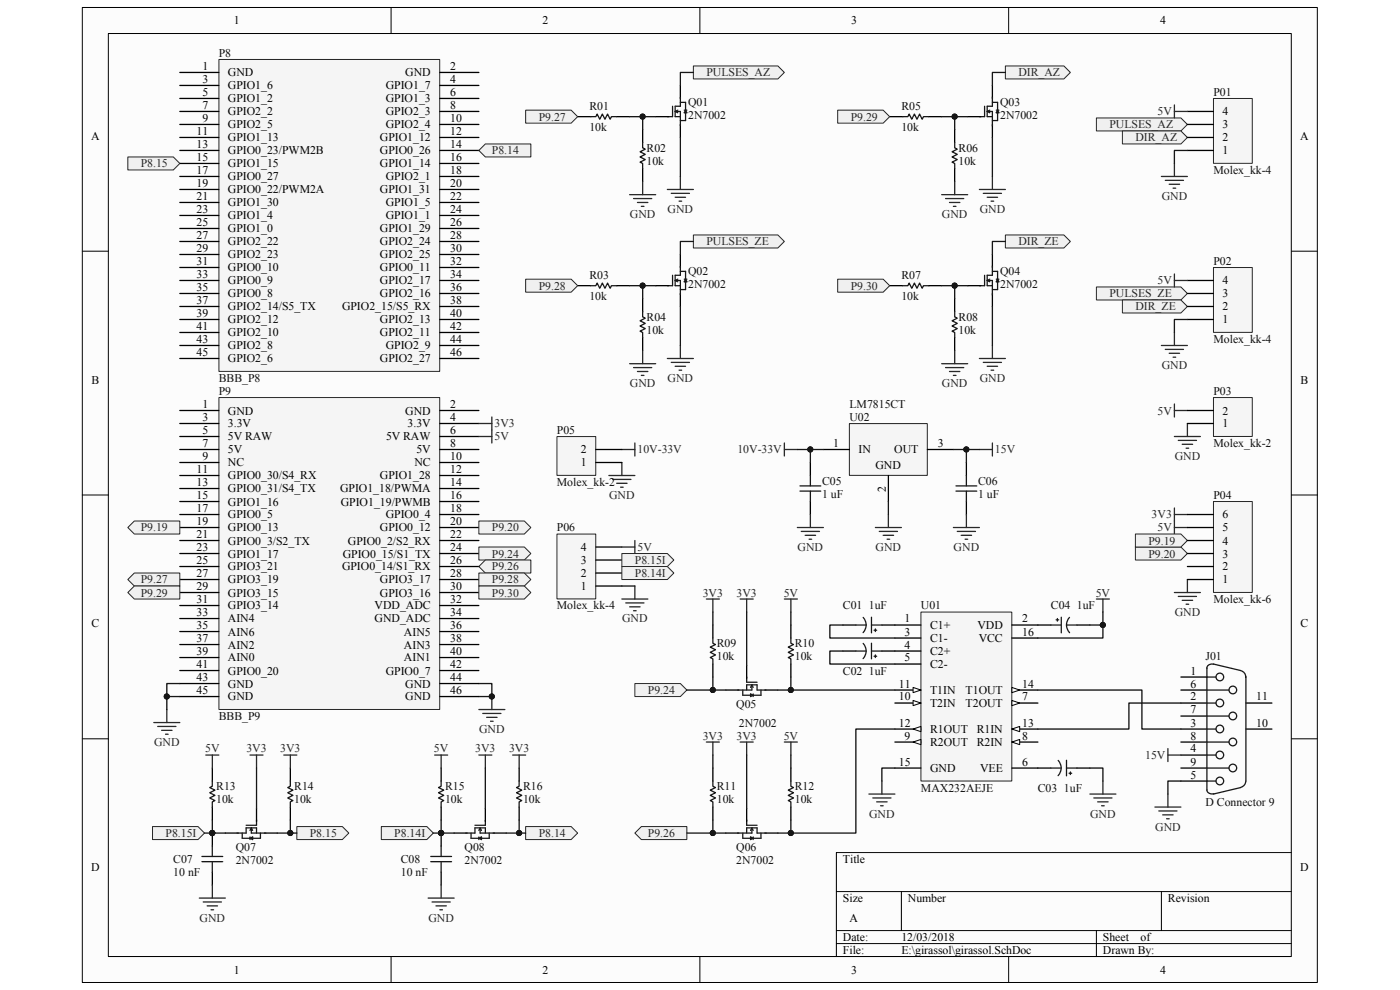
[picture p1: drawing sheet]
<svg xmlns="http://www.w3.org/2000/svg" width="297mm" height="210mm" viewBox="0 0 297 210" stroke-linecap="round" stroke-linejoin="round" font-family="sans-serif">
<path d="M17.5 1.6h262v206.8h-262z" fill="#fcfcfc"/>
<path d="M17.5 1.6h262v206.8h-262z" fill="none" stroke="#000" stroke-width=".21"/>
<path d="M23 7.1h250.9v195.8h-250.9z" fill="#fcfcfc"/>
<g fill="none" stroke="#000" stroke-width=".21">
<path d="M23 7.1h250.9v195.8h-250.9zM83 1.6v5.5M148.5 1.6v5.5M214 1.6v5.5M17.5 53.3h5.5M274 53.3h5.5M17.5 105h5.5M274 105h5.5M17.5 156.7h5.5M274 156.7h5.5M177.4 189.1h96.6M177.4 197.4h96.6"/>
<path d="M191.2 189.1v8.3M232.6 197.4v5.5M246.4 189.1v8.3M274 180.8h-96.6v22.1M83 202.9v5.5M148.5 202.9v5.5M177.4 200.2h96.6M214 202.9v5.5"/>
</g>
<path d="M46.5 12.6h46.8v66.2h-46.8z" fill="#f5f5f5"/>
<path d="M46.4 12.6h46.9v66.2h-46.9z" fill="none" stroke="#262626" stroke-width=".21"/>
<g fill="none" stroke="#000" stroke-width=".28">
<path d="M38.1 15.4h8.3M38.1 18.1h8.3M93.3 15.4h8.3M93.3 18.1h8.3M38.1 20.9h8.3M38.1 23.6h8.3M38.1 26.4h8.3M38.1 29.2h8.3M38.1 31.9h8.3M38.1 34.7h8.3M38.1 37.4h8.3M93.3 20.9h8.3"/>
<path d="M93.3 23.6h8.3M93.3 26.4h8.3M93.3 29.2h8.3M93.3 31.9h8.3M93.3 34.7h8.3M93.3 37.4h8.3M38.1 40.2h8.3M38.1 42.9h8.3M38.1 45.7h8.3M38.1 48.5h8.3M38.1 51.2h8.3M38.1 54h8.3"/>
<path d="M38.1 56.7h8.3M38.1 59.5h8.3M93.3 40.2h8.3M93.3 42.9h8.3M93.3 45.7h8.3M93.3 48.5h8.3M93.3 51.2h8.3M93.3 54h8.3M93.3 56.7h8.3M93.3 59.5h8.3M38.1 62.3h8.3M38.1 65h8.3"/>
<path d="M38.1 67.8h8.3M38.1 70.5h8.3M38.1 73.3h8.3M38.1 76h8.3M93.3 62.3h8.3M93.3 65h8.3M93.3 67.8h8.3M93.3 70.5h8.3M93.3 73.3h8.3M93.3 76h8.3"/>
</g>
<path d="M46.5 84.3h46.8v66.2h-46.8z" fill="#f5f5f5"/>
<path d="M46.4 84.3h46.9v66.2h-46.9z" fill="none" stroke="#262626" stroke-width=".21"/>
<g fill="none" stroke="#000" stroke-width=".28">
<path d="M38.1 87.1h8.3M38.1 89.8h8.3M38.1 92.6h8.3M38.1 95.4h8.3M38.1 98.1h8.3M93.3 87.1h8.3M93.3 89.8h8.3M93.3 92.6h8.3M93.3 95.4h8.3M93.3 98.1h8.3M38.1 100.9h8.3M38.1 103.6h8.3"/>
<path d="M38.1 106.4h8.3M38.1 109.1h8.3M38.1 111.9h8.3M38.1 114.7h8.3M38.1 117.4h8.3M93.3 100.9h8.3M93.3 103.6h8.3M93.3 106.4h8.3M93.3 109.1h8.3M93.3 111.9h8.3M93.3 114.7h8.3M93.3 117.4h8.3"/>
<path d="M38.1 120.2h8.3M38.1 122.9h8.3M38.1 125.7h8.3M38.1 128.4h8.3M38.1 131.2h8.3M38.1 134h8.3M38.1 136.7h8.3M38.1 139.5h8.3M93.3 120.2h8.3M93.3 122.9h8.3M93.3 125.7h8.3M93.3 128.4h8.3"/>
<path d="M93.3 131.2h8.3M93.3 134h8.3M93.3 136.7h8.3M93.3 139.5h8.3M38.1 142.2h8.3M38.1 145h8.3M38.1 147.8h8.3M93.3 142.2h8.3M93.3 145h8.3M93.3 147.8h8.3"/>
</g>
<path d="M195.4 129.9h19.3v35.8h-19.3z" fill="#f5f5f5"/>
<path d="M195.4 129.8h19.3v35.9h-19.3z" fill="none" stroke="#262626" stroke-width=".21"/>
<path d="M189.8 132.6h5.6M189.8 135.3h5.6M189.8 138.1h5.6M214.7 132.6h5.5M189.8 140.9h5.6M214.7 149.1h5.5M214.7 162.9h5.5" fill="none" stroke="#000" stroke-width=".28"/>
<path d="M214.7 148.6l1.6 .5-1.6 .6z" fill="#fcfcfc"/>
<path d="M214.7 148.6l1.6 .5-1.6 .6z" fill="none" stroke="#000" stroke-width=".21"/>
<path d="M214.7 157.4h5.5" fill="none" stroke="#000" stroke-width=".28"/>
<path d="M214.7 157.4l1.6-.5v1.1z" fill="#fcfcfc"/>
<path d="M214.7 157.4l1.6-.5v1.1z" fill="none" stroke="#000" stroke-width=".21"/>
<path d="M189.8 157.4h5.6" fill="none" stroke="#000" stroke-width=".28"/>
<path d="M193.7 157.4l1.7-.5v1.1z" fill="#fcfcfc"/>
<path d="M193.7 157.4l1.7-.5v1.1z" fill="none" stroke="#000" stroke-width=".21"/>
<path d="M189.8 149.1h5.6" fill="none" stroke="#000" stroke-width=".28"/>
<path d="M193.7 148.6l1.7 .5-1.7 .6z" fill="#fcfcfc"/>
<path d="M193.7 148.6l1.7 .5-1.7 .6z" fill="none" stroke="#000" stroke-width=".21"/>
<path d="M189.8 146.4h5.6" fill="none" stroke="#000" stroke-width=".28"/>
<path d="M193.7 145.8l1.7 .6-1.7 .5z" fill="#fcfcfc"/>
<path d="M193.7 145.8l1.7 .6-1.7 .5z" fill="none" stroke="#000" stroke-width=".21"/>
<path d="M189.8 154.6h5.6" fill="none" stroke="#000" stroke-width=".28"/>
<path d="M193.7 154.6l1.7-.5v1.1z" fill="#fcfcfc"/>
<path d="M193.7 154.6l1.7-.5v1.1z" fill="none" stroke="#000" stroke-width=".21"/>
<path d="M214.7 154.6h5.5" fill="none" stroke="#000" stroke-width=".28"/>
<path d="M214.7 154.6l1.6-.5v1.1z" fill="#fcfcfc"/>
<path d="M214.7 154.6l1.6-.5v1.1z" fill="none" stroke="#000" stroke-width=".21"/>
<path d="M214.7 146.4h5.5" fill="none" stroke="#000" stroke-width=".28"/>
<path d="M214.7 145.8l1.6 .6-1.6 .5z" fill="#fcfcfc"/>
<path d="M214.7 145.8l1.6 .6-1.6 .5z" fill="none" stroke="#000" stroke-width=".21"/>
<path d="M214.7 135.3h5.5M189.8 162.9h5.6" fill="none" stroke="#000" stroke-width=".28"/>
<path d="M32.6 153.3h5.5M33.5 154.1h3.8M34.3 154.9h2.2M35.1 155.7h.6M35.4 150.5v2.8M101.6 150.5h5.5M102.4 151.3h3.9M103.2 152.2h2.2M104.1 153h.5M104.3 147.8v2.7" fill="none" stroke="#262626" stroke-width=".28"/>
<circle cx="104.3" cy="147.7" r=".54" fill="#0e0e0e" stroke="#0e0e0e" stroke-width=".21"/>
<g fill="#f0f0f0" stroke="#262626" stroke-width=".21">
<path d="M101.6 110.5h9.6l1.4 1.4-1.4 1.4h-9.6z" fill-rule="evenodd"/>
<path d="M101.6 116h9.6l1.4 1.4-1.4 1.4h-9.6z" fill-rule="evenodd"/>
<path d="M103 118.8h9.6v2.8h-9.6l-1.4-1.4z" fill-rule="evenodd"/>
<path d="M101.6 121.6h9.6l1.4 1.3-1.4 1.4h-9.6z" fill-rule="evenodd"/>
<path d="M101.6 124.3h9.6l1.4 1.4-1.4 1.4h-9.6z" fill-rule="evenodd"/>
</g>
<path d="M101.6 89.8h2.7M101.6 92.6h2.7M104.3 88.5v5.5" fill="none" stroke="#262626" stroke-width=".28"/>
<g fill="#f0f0f0" stroke="#262626" stroke-width=".21">
<path d="M27.1 111.9l1.4-1.4h9.6v2.8h-9.6z" fill-rule="evenodd"/>
<path d="M27.1 122.9l1.4-1.3h9.6v2.7h-9.6z" fill-rule="evenodd"/>
<path d="M27.1 125.7l1.4-1.4h9.6v2.8h-9.6z" fill-rule="evenodd"/>
</g>
<g fill="none" stroke="#262626" stroke-width=".28">
<path d="M246.4 73.3h5.5M247.2 74.1h3.9M248 74.9h2.2M248.9 75.8h.5M249.1 70.5v2.8M131.9 98.1v2.8M249.1 85.7v2.8M249.1 92.6h5.6M249.1 87.1h2.8M250 93.4h3.8M250.8 94.2h2.2M251.6 95.1h.6"/>
<path d="M251.9 89.8v2.8M129.2 100.9h5.5M130 101.7h3.9M130.8 102.5h2.2M131.6 103.3h.6M249.1 107.8v5.5M249.1 111.9h2.8M249.1 109.1h2.8M149.9 127.1h2.7M151.2 127.1v2.7M157 127.1h2.8M158.4 127.1v2.7"/>
<path d="M166.4 127.1h2.8M167.8 127.1v2.7M249.1 125.7h5.6M250 126.5h3.8M250.8 127.3h2.2M251.6 128.2h.6M251.9 122.9v2.8M149.9 157.4h2.7M151.2 157.4v2.8M157 157.4h2.8M158.4 157.4v2.8M166.4 157.4h2.8"/>
<path d="M167.8 157.4v2.8"/>
</g>
<g fill="none" stroke="#1c1c1c" stroke-width=".28">
<path d="M151.2 135.3v1.1l.6 .3-1.1 .6 1.1 .5-1.1 .6 1.1 .5-1.1 .6 .5 .3v1.1M167.8 135.3v1.1l.5 .3-1.1 .6 1.1 .5-1.1 .6 1.1 .5-1.1 .6 .6 .3v1.1M157.6 146.4v1.1h3.8v-1.1M158.4 143.6v1.1h2.2M158.4 146.4v-1.1h2.2v1.1h1.9M159.2 147.2l.6 .3-.6 .3zM159.5 145.3l-.3 .5M159.5 145.3v1.1h-3M159.5 145.3l.3 .5M159.8 147.2v.6M151.2 165.7v1.1l.6 .3-1.1 .5 1.1 .6-1.1 .5 1.1 .6-1.1 .5 .5 .3v1.1M157.6 176.7v1.1h3.8v-1.1"/>
<path d="M158.4 174v1.1h2.2M158.4 176.7v-1.1h2.2v1.1h1.9M159.2 177.5l.6 .3-.6 .3zM159.5 175.6v1.1h-3M159.5 175.6l-.3 .6M159.5 175.6l.3 .6M159.8 177.5v.6M167.8 165.7v1.1l.5 .3-1.1 .5 1.1 .6-1.1 .5 1.1 .6-1.1 .5 .6 .3v1.1"/>
</g>
<g fill="none" stroke="#000" stroke-width=".28">
<path d="M151.2 132.6v2.7M167.8 132.6v2.7M151.2 140.9v2.7M154 146.4h2.7M158.4 141.1v2.8M162.3 146.4h2.7M167.8 140.9v2.7M151.2 162.9v2.8M151.2 171.2v2.8M154 176.7h2.7M158.4 171.5v2.7M162.3 176.7h2.7"/>
<path d="M167.8 162.9v2.8M167.8 171.2v2.8"/>
</g>
<g fill="#f0f0f0" stroke="#262626" stroke-width=".21">
<path d="M134.7 145h9.6l1.4 1.4-1.4 1.4h-9.6z" fill-rule="evenodd"/>
<path d="M134.7 176.7l1.4-1.4h9.6v2.8h-9.6z" fill-rule="evenodd"/>
</g>
<path d="M178.8 132.6h2.8M178.8 138.1h2.8M187.1 132.6h2.7M187.1 138.1h2.7M220.2 132.6h2.7M228.5 132.6h2.7M220.2 162.9h2.7M228.5 162.9h2.7" fill="none" stroke="#000" stroke-width=".28"/>
<g fill="none" stroke="#1c1c1c" stroke-width=".28">
<path d="M181.6 132.6h2.2M181.6 138.1h2.2M183.1 131a2.37 2.37 0 0 1 0 3.2M183.1 136.5a2.37 2.37 0 0 1 0 3.2M184.9 130.9v3.3M184.9 136.4v3.4M184.9 132.6h2.2M184.9 138.1h2.2M185.4 133.7h.6M185.4 139.2h.6M185.7 133.4v.6M185.7 138.9v.6"/>
<path d="M222.9 132.6h2.2M224 131.5h.6M224.3 131.2v.6M225.1 130.9v3.3M226.2 132.6h2.3M226.9 131a2.37 2.37 0 0 0 0 3.2M222.9 162.9h2.2M224.5 161.3a2.36 2.36 0 0 1 0 3.2M226.2 161.3v3.3M226.2 162.9h2.3M226.8 164h.6M227.1 163.7v.6"/>
</g>
<g fill="none" stroke="#262626" stroke-width=".28">
<path d="M131.9 95.4h2.8M134.7 94v2.7M232.6 127.1h2.8M234 127.1v2.7M184.3 168.4h5.5M185.2 169.3h3.8M186 170.1h2.2M186.8 170.9h.6M187.1 165.7v2.7M231.2 168.4h5.5M232 169.3h3.9M232.9 170.1h2.2"/>
<path d="M233.7 170.9h.5M234 165.7v2.7"/>
</g>
<g fill="#f0f0f0" stroke="#262626" stroke-width=".21">
<path d="M240.9 116h9.6l1.4 1.4-1.4 1.4h-9.6z" fill-rule="evenodd"/>
<path d="M240.9 113.3h9.6l1.4 1.4-1.4 1.3h-9.6z" fill-rule="evenodd"/>
</g>
<path d="M122.5 24.7h2.8M130.8 24.7h2.8M136.3 27.5v2.8M136.3 35.8v2.7" fill="none" stroke="#000" stroke-width=".28"/>
<path d="M125.3 24.7h1.1l.3-.5 .5 1.1 .6-1.1 .5 1.1 .6-1.1 .5 1.1 .3-.6h1.1M136.3 30.3v1.1l.6 .2-1.1 .6 1.1 .5-1.1 .6 1.1 .5-1.1 .6 .5 .3v1.1" fill="none" stroke="#1c1c1c" stroke-width=".28"/>
<path d="M136.3 38.5v2.8M144.3 37.4v2.8M133.6 41.3h5.5M134.4 42.1h3.9M135.2 42.9h2.2M136.1 43.8h.5M141.6 40.2h5.5M142.4 41h3.9M143.2 41.8h2.2M144.1 42.7h.5" fill="none" stroke="#262626" stroke-width=".28"/>
<g fill="#f0f0f0" stroke="#262626" stroke-width=".21">
<path d="M111.5 23.4h9.7l1.3 1.3-1.3 1.4h-9.7z" fill-rule="evenodd"/>
<path d="M147.1 14h17.9l1.4 1.4-1.4 1.3h-17.9z" fill-rule="evenodd"/>
</g>
<path d="M122.5 60.6h2.8M130.8 60.6h2.8M136.3 63.4v2.7M136.3 71.6v2.8" fill="none" stroke="#000" stroke-width=".28"/>
<path d="M125.3 60.6h1.1l.3-.6 .5 1.2 .6-1.2 .5 1.2 .6-1.2 .5 1.2 .3-.6h1.1M136.3 66.1v1.1l.6 .3-1.1 .5 1.1 .6-1.1 .5 1.1 .6-1.1 .6 .5 .2v1.1" fill="none" stroke="#1c1c1c" stroke-width=".28"/>
<path d="M133.6 77.1h5.5M134.4 78h3.9M135.2 78.8h2.2M136.1 79.6h.5M136.3 74.4v2.7M141.6 76h5.5M142.4 76.9h3.9M143.2 77.7h2.2M144.1 78.5h.5M144.3 73.3v2.7" fill="none" stroke="#262626" stroke-width=".28"/>
<g fill="#f0f0f0" stroke="#262626" stroke-width=".21">
<path d="M111.5 59.2h9.7l1.3 1.4-1.3 1.4h-9.7z" fill-rule="evenodd"/>
<path d="M147.1 49.8h17.9l1.4 1.4-1.4 1.4h-17.9z" fill-rule="evenodd"/>
</g>
<path d="M188.7 24.7h2.8M197 24.7h2.8M202.5 27.5v2.8M202.5 35.8v2.7" fill="none" stroke="#000" stroke-width=".28"/>
<path d="M191.5 24.7h1.1l.3-.5 .5 1.1 .6-1.1 .5 1.1 .6-1.1 .5 1.1 .3-.6h1.1M202.5 30.3v1.1l.6 .2-1.1 .6 1.1 .5-1.1 .6 1.1 .5-1.1 .6 .5 .3v1.1" fill="none" stroke="#1c1c1c" stroke-width=".28"/>
<path d="M202.5 38.5v2.8M210.5 37.4v2.8M199.8 41.3h5.5M200.6 42.1h3.9M201.4 42.9h2.2M202.3 43.8h.5M207.8 40.2h5.5M208.6 41h3.9M209.4 41.8h2.2M210.3 42.7h.5" fill="none" stroke="#262626" stroke-width=".28"/>
<g fill="#f0f0f0" stroke="#262626" stroke-width=".21">
<path d="M177.7 23.4h9.7l1.3 1.3-1.3 1.4h-9.7z" fill-rule="evenodd"/>
<path d="M213.3 14h12.4l1.4 1.4-1.4 1.3h-12.4z" fill-rule="evenodd"/>
</g>
<path d="M188.7 60.6h2.8M197 60.6h2.8M202.5 63.4v2.7M202.5 71.6v2.8" fill="none" stroke="#000" stroke-width=".28"/>
<path d="M191.5 60.6h1.1l.3-.6 .5 1.2 .6-1.2 .5 1.2 .6-1.2 .5 1.2 .3-.6h1.1M202.5 66.1v1.1l.6 .3-1.1 .5 1.1 .6-1.1 .5 1.1 .6-1.1 .6 .5 .2v1.1" fill="none" stroke="#1c1c1c" stroke-width=".28"/>
<path d="M199.8 77.1h5.5M200.6 78h3.9M201.4 78.8h2.2M202.3 79.6h.5M202.5 74.4v2.7M207.8 76h5.5M208.6 76.9h3.9M209.4 77.7h2.2M210.3 78.5h.5M210.5 73.3v2.7" fill="none" stroke="#262626" stroke-width=".28"/>
<g fill="#f0f0f0" stroke="#262626" stroke-width=".21">
<path d="M177.7 59.2h9.7l1.3 1.4-1.3 1.4h-9.7z" fill-rule="evenodd"/>
<path d="M213.3 49.8h12.4l1.4 1.4-1.4 1.4h-12.4z" fill-rule="evenodd"/>
<path d="M232.6 25h17.9l1.4 1.4-1.4 1.4h-17.9z" fill-rule="evenodd"/>
<path d="M232.6 60.9h17.9l1.4 1.4-1.4 1.3h-17.9z" fill-rule="evenodd"/>
<path d="M238.1 27.8h12.4l1.4 1.4-1.4 1.3h-12.4z" fill-rule="evenodd"/>
<path d="M238.1 63.6h12.4l1.4 1.4-1.4 1.4h-12.4z" fill-rule="evenodd"/>
</g>
<g fill="none" stroke="#1c1c1c" stroke-width=".28">
<path d="M142.7 22.5v2.2h-1.1M143.2 23.6l.6 .3M143.2 23.6h1.1v3.1M143.8 23.4l-.6 .2M144.3 20.6v1.9h-1.1v2.2h1.1M144.3 21.7h1.1v3.9h-1.1M145.2 23.4h.5M145.4 23.4l.3 .5h-.5zM208.9 22.5v2.2h-1.1M209.4 23.6h1.1v3.1M209.4 23.6l.6 .3M210 23.4l-.6 .2"/>
<path d="M210.5 20.6v1.9h-1.1v2.2h1.1M210.5 21.7h1.1v3.9h-1.1M211.4 23.4h.5M211.6 23.4l.3 .5h-.5zM142.7 58.4v2.2h-1.1M143.2 59.5h1.1v3M143.2 59.5l.6 .3M143.8 59.2l-.6 .3M144.3 56.5v1.9h-1.1v2.2h1.1M144.3 57.6h1.1v3.8h-1.1M145.2 59.2h.5M145.4 59.2l.3 .6h-.5z"/>
<path d="M208.9 58.4v2.2h-1.1M209.4 59.5h1.1v3M209.4 59.5l.6 .3M210 59.2l-.6 .3M210.5 56.5v1.9h-1.1v2.2h1.1M210.5 57.6h1.1v3.8h-1.1M211.4 59.2h.5M211.6 59.2l.3 .6h-.5zM256 149.1h2M256 143.6h2M256 154.6h2M256 146.4h4.7"/>
<path d="M256 151.9h4.7M256 157.4h4.7M256 141.7v25.9M257.4 140.9l5.8 1.3M257.5 140.9a1.03 1.03 0 0 0-1.5 .9M263.3 142.3a1.36 1.36 0 0 1 1 1.3M264.3 143.6v22.1M256 160.2h2M256 165.7h2M256 162.9h4.7M256 167.5a1.04 1.04 0 0 0 1.5 .9M263.2 167.1l-5.8 1.3"/>
<path d="M264.3 165.7a1.36 1.36 0 0 1-1 1.3"/>
<circle cx="258.8" cy="149.1" r=".81"/>
<circle cx="258.8" cy="143.6" r=".81"/>
<circle cx="258.8" cy="154.6" r=".81"/>
<circle cx="261.5" cy="151.9" r=".81"/>
<circle cx="261.5" cy="157.4" r=".81"/>
<circle cx="261.5" cy="146.4" r=".81"/>
<circle cx="258.8" cy="165.7" r=".81"/>
<circle cx="258.8" cy="160.1" r=".81"/>
<circle cx="261.5" cy="162.9" r=".81"/>
</g>
<g fill="none" stroke="#000" stroke-width=".28">
<path d="M144.3 18.1v2.8M210.5 18.1v2.8M139.1 24.7h2.8M144.3 26.4v2.8M205.3 24.7h2.7M210.5 26.4v2.8M144.3 54v2.7M210.5 54v2.7M139.1 60.6h2.8M144.3 62.3v2.7M205.3 60.6h2.7M210.5 62.3v2.7"/>
<path d="M250.5 143.6h5.5M250.5 149.1h5.5M250.5 154.6h5.5M250.5 146.4h5.5M250.5 151.9h5.5M250.5 157.4h5.5M264.3 149.1h5.5M264.3 154.6h5.5M250.5 160.2h5.5M250.5 165.7h5.5M250.5 162.9h5.5"/>
</g>
<path d="M245 171.2h5.5M245.8 172h3.9M246.7 172.8h2.2M247.5 173.7h.5M247.8 168.4v2.8" fill="none" stroke="#262626" stroke-width=".28"/>
<path d="M180.2 89.9h16.5v10.9h-16.5z" fill="#f5f5f5"/>
<path d="M180.2 89.9h16.5v10.9h-16.5z" fill="none" stroke="#262626" stroke-width=".21"/>
<path d="M171.9 98.1v2.8M174.7 95.4h5.5M196.7 95.4h5.6M205 98.1v2.8M171.9 106.4v2.7M188.5 100.9v5.5M205 106.4v2.7" fill="none" stroke="#000" stroke-width=".28"/>
<path d="M169.7 103.1h4.4M169.7 104.2h4.4M171.9 100.9v2.2M171.9 104.2v2.2M202.8 103.1h4.4M202.8 104.2h4.4M205 100.9v2.2M205 104.2v2.2" fill="none" stroke="#1c1c1c" stroke-width=".28"/>
<g fill="none" stroke="#262626" stroke-width=".28">
<path d="M166.4 94v2.7M166.4 95.4h2.8M207.8 95.4h2.7M210.5 94v2.7M169.2 111.9h5.5M170 112.7h3.8M170.8 113.6h2.2M171.6 114.4h.6M171.9 109.1v2.8M185.7 111.9h5.5M186.5 112.7h3.9M187.4 113.6h2.2"/>
<path d="M188.2 114.4h.5M188.5 109.1v2.8M202.3 111.9h5.5M203.1 112.7h3.8M203.9 113.6h2.2M204.7 114.4h.6M205 109.1v2.8M247.8 158.8v2.7M247.8 160.2h2.7"/>
</g>
<path d="M257.5 20.9h8.2v13.7h-8.2z" fill="#f5f5f5"/>
<path d="M257.4 20.9h8.3v13.7h-8.3z" fill="none" stroke="#262626" stroke-width=".21"/>
<path d="M251.9 31.9h5.5M251.9 29.2h5.5M251.9 26.4h5.5M251.9 23.6h5.5" fill="none" stroke="#000" stroke-width=".28"/>
<path d="M257.5 56.8h8.2v13.7h-8.2z" fill="#f5f5f5"/>
<path d="M257.4 56.7h8.3v13.8h-8.3z" fill="none" stroke="#262626" stroke-width=".21"/>
<path d="M251.9 59.5h5.5M251.9 67.8h5.5M251.9 65h5.5M251.9 62.3h5.5" fill="none" stroke="#000" stroke-width=".28"/>
<path d="M246.4 37.4h5.5M247.2 38.3h3.9M248 39.1h2.2M248.9 39.9h.5M249.1 22.3v2.7M249.1 34.7v2.7M249.1 23.6h2.8M249.1 58.1v2.8M249.1 59.5h2.8" fill="none" stroke="#262626" stroke-width=".28"/>
<path d="M257.5 106.4h8.2v19.3h-8.2z" fill="#f5f5f5"/>
<path d="M257.4 106.4h8.3v19.3h-8.3z" fill="none" stroke="#262626" stroke-width=".21"/>
<path d="M251.9 117.4h5.5M251.9 114.7h5.5M251.9 111.9h5.5M251.9 109.1h5.5M251.9 122.9h5.5M251.9 120.2h5.5" fill="none" stroke="#000" stroke-width=".28"/>
<path d="M257.5 84.3h8.2v8.3h-8.2z" fill="#f5f5f5"/>
<path d="M257.4 84.3h8.3v8.3h-8.3z" fill="none" stroke="#262626" stroke-width=".21"/>
<path d="M251.9 89.8h5.5M251.9 87.1h5.5" fill="none" stroke="#000" stroke-width=".28"/>
<path d="M118.2 92.6h8.2v8.2h-8.2z" fill="#f5f5f5"/>
<path d="M118.2 92.6h8.2v8.2h-8.2z" fill="none" stroke="#262626" stroke-width=".21"/>
<path d="M126.4 98.1h5.5M126.4 95.4h5.5" fill="none" stroke="#000" stroke-width=".28"/>
<path d="M118.2 113.3h8.2v13.7h-8.2z" fill="#f5f5f5"/>
<path d="M118.2 113.3h8.2v13.7h-8.2z" fill="none" stroke="#262626" stroke-width=".21"/>
<path d="M126.4 118.8h5.5M126.4 116h5.5M126.4 124.3h5.5M126.4 121.6h5.5M45 162.9v2.8M45 171.2v2.8M47.8 176.7h2.8M54.4 171.5v2.7M56.1 176.7h2.7M61.6 162.9v2.8M61.6 171.2v2.8" fill="none" stroke="#000" stroke-width=".28"/>
<g fill="none" stroke="#262626" stroke-width=".28">
<path d="M131.9 116h2.8M134.7 114.7v2.7M131.9 127.1h5.5M132.7 127.9h3.9M133.6 128.7h2.2M134.4 129.5h.6M134.7 124.3v2.8M43.7 160.2h2.7M45 160.2v2.7M53 160.2h2.8M54.4 160.2v2.7M60.2 160.2h2.8"/>
<path d="M61.6 160.2v2.7"/>
</g>
<path d="M45 165.7v1.1l-.5 .3 1.1 .5-1.1 .6 1.1 .5-1.1 .6 1.1 .5-.6 .3v1.1M50.3 176.7h1.9v-1.1h2.2v1.1M51.4 176.7v1.1h3.8v-1.1M53 177.8l.6-.3v.6zM53 177.5v.6M53.3 175.6l.3 .6M53.3 175.6v1.1h3.1M53.3 175.6l-.3 .6M54.4 174v1.1h-2.2M61.6 165.7v1.1l-.6 .3 1.1 .5-1.1 .6 1.1 .5-1.1 .6 1.1 .5-.5 .3v1.1" fill="none" stroke="#1c1c1c" stroke-width=".28"/>
<g fill="#f0f0f0" stroke="#262626" stroke-width=".21">
<path d="M32.4 175.3h9.6l1.4 1.4-1.4 1.4h-9.6z" fill-rule="evenodd"/>
<path d="M63 175.3h9.6l1.4 1.4-1.4 1.4h-9.6z" fill-rule="evenodd"/>
</g>
<path d="M93.6 165.7v1.1l-.6 .3 1.1 .5-1.1 .6 1.1 .5-1.1 .6 1.1 .5-.5 .3v1.1M98.8 176.7h2v-1.1h2.2v1.1M99.9 176.7v1.1h3.9v-1.1M101.6 177.8l.5-.3v.6zM101.6 177.5v.6M101.9 175.6l.2 .6M101.9 175.6v1.1h3M101.9 175.6l-.3 .6M103 174v1.1h-2.2M110.1 165.7v1.1l-.5 .3 1.1 .5-1.1 .6 1.1 .5-1.1 .6 1.1 .5-.6 .3v1.1" fill="none" stroke="#1c1c1c" stroke-width=".28"/>
<path d="M93.6 162.9v2.8M93.6 171.2v2.8M96.3 176.7h2.8M103 171.5v2.7M104.6 176.7h2.8M110.1 162.9v2.8M110.1 171.2v2.8" fill="none" stroke="#000" stroke-width=".28"/>
<path d="M92.2 160.2h2.8M93.6 160.2v2.7M101.6 160.2h2.7M103 160.2v2.7M108.8 160.2h2.7M110.1 160.2v2.7" fill="none" stroke="#262626" stroke-width=".28"/>
<g fill="#f0f0f0" stroke="#262626" stroke-width=".21">
<path d="M80.9 175.3h9.7l1.3 1.4-1.3 1.4h-9.7z" fill-rule="evenodd"/>
<path d="M111.5 175.3h9.7l1.3 1.4-1.3 1.4h-9.7z" fill-rule="evenodd"/>
</g>
<path d="M45 176.7v2.8M93.6 176.7v2.8M45 185v2.7M93.6 185v2.7" fill="none" stroke="#000" stroke-width=".28"/>
<g fill="#0e0e0e" stroke="#0e0e0e" stroke-width=".21">
<circle cx="45" cy="176.7" r=".54"/>
<circle cx="93.6" cy="176.7" r=".54"/>
</g>
<path d="M45 179.5v2.2M93.6 179.5v2.2M42.8 181.7h4.4M42.8 182.8h4.4M45 182.8v2.2M91.4 181.7h4.4M91.4 182.8h4.4M93.6 182.8v2.2" fill="none" stroke="#1c1c1c" stroke-width=".28"/>
<path d="M42.3 190.5h5.5M43.1 191.3h3.9M43.9 192.2h2.2M44.8 193h.5M45 187.7v2.8M90.8 190.5h5.5M91.7 191.3h3.8M92.5 192.2h2.2M93.3 193h.6M93.6 187.7v2.8" fill="none" stroke="#262626" stroke-width=".28"/>
<g fill="#f0f0f0" stroke="#262626" stroke-width=".21">
<path d="M131.9 117.4h9.7l1.4 1.4-1.4 1.4h-9.7z" fill-rule="evenodd"/>
<path d="M131.9 120.2h9.7l1.4 1.4-1.4 1.3h-9.7z" fill-rule="evenodd"/>
<path d="M101.6 31.9l1.4-1.4h9.6v2.8h-9.6z" fill-rule="evenodd"/>
<path d="M27.1 33.3h9.7l1.3 1.4-1.3 1.4h-9.7z" fill-rule="evenodd"/>
</g>
<g fill="none" stroke="#0e0e0e" stroke-width=".28">
<path d="M147.1 15.4h-2.8v2.7M213.3 15.4h-2.8v2.7M133.6 24.7h5.5M136.3 24.7v2.8M144.3 29.2v8.2M199.8 24.7h5.5M202.5 24.7v2.8M210.5 29.2v8.2M251.9 31.9h-2.8v2.8M147.1 51.2h-2.8v2.8M213.3 51.2h-2.8v2.8M133.6 60.6h5.5"/>
<path d="M136.3 60.6v2.8M144.3 65v8.3M199.8 60.6h5.5M202.5 60.6v2.8M210.5 65v8.3M251.9 67.8h-2.8v2.7M169.2 95.4h5.5M171.9 95.4v2.7M202.3 95.4h5.5M205 95.4v2.7M188.5 106.4v2.7M131.9 124.3h2.8"/>
<path d="M151.2 129.8v2.8M158.4 129.8v11.3M167.8 129.8v2.8M178.8 132.6h-2.7v2.7h13.7M178.8 138.1h-2.7v2.8h13.7M234 129.8v2.8h-2.8M234 132.6v2.7h-13.8M35.4 147.8h2.7M38.1 145h-2.7v5.5M101.6 145h2.7v2.8h-2.7M145.7 146.4h5.5M151.2 143.6v2.8h2.8"/>
<path d="M165 146.4h24.8M167.8 143.6v2.8M189.8 154.6h-8.2v22.1h-16.6M220.2 146.4h22v8.2h8.3M250.5 149.1h-11v5.5h-19.3M43.4 176.7h4.4M45 174v2.7M54.4 162.9v8.6M58.8 176.7h4.2M61.6 174v2.7M91.9 176.7h4.4M93.6 174v2.7"/>
<path d="M103 162.9v8.6M110.1 174v2.7h-2.7M110.1 176.7h1.4M145.7 176.7h5.5M151.2 174v2.7h2.8M151.2 160.2v2.7M158.4 160.2v11.3M167.8 160.2v2.7M167.8 174v2.7M189.8 162.9h-2.7v2.8M231.2 162.9h2.8v2.8M250.5 165.7h-2.7v2.7"/>
</g>
<g fill="#0e0e0e" stroke="#0e0e0e" stroke-width=".21">
<circle cx="35.4" cy="147.7" r=".54"/>
<circle cx="151.2" cy="146.4" r=".54"/>
<circle cx="151.2" cy="176.7" r=".54"/>
<circle cx="167.8" cy="146.4" r=".54"/>
<circle cx="167.8" cy="176.7" r=".54"/>
<circle cx="234" cy="132.6" r=".54"/>
<circle cx="136.3" cy="24.7" r=".54"/>
<circle cx="136.3" cy="60.6" r=".54"/>
<circle cx="202.5" cy="24.7" r=".54"/>
<circle cx="202.5" cy="60.6" r=".54"/>
<circle cx="171.9" cy="95.3" r=".54"/>
<circle cx="205" cy="95.3" r=".54"/>
<circle cx="45" cy="176.7" r=".54"/>
<circle cx="61.6" cy="176.7" r=".54"/>
<circle cx="93.6" cy="176.7" r=".54"/>
<circle cx="110.1" cy="176.7" r=".54"/>
<circle cx="104.3" cy="147.7" r=".54"/>
</g>
<g font-size="2.5">
<text x="49.6" y="5.2">1</text>
<text x="115.1" y="5.2">2</text>
<text x="180.6" y="5.2">3</text>
<text x="246.1" y="5.2">4</text>
<text x="43" y="14.8">1</text>
<text x="43" y="17.6">3</text>
<text x="48.3" y="16.2">GND</text>
<text x="86" y="16.2">GND</text>
<text x="95.5" y="14.8">2</text>
<text x="95.5" y="17.6">4</text>
<text x="43" y="20.3">5</text>
<text x="43" y="23.1">7</text>
<text x="48.3" y="19">GPIO1_6</text>
<text x="48.3" y="21.7">GPIO1_2</text>
<text x="81.8" y="19">GPIO1_7</text>
<text x="81.8" y="21.7">GPIO1_3</text>
<text x="95.5" y="20.3">6</text>
<text x="95.5" y="23.1">8</text>
<text x="19.3" y="29.7">A</text>
<text x="41.7" y="28.6">11</text>
<text x="43" y="25.9">9</text>
<text x="48.3" y="24.5">GPIO2_2</text>
<text x="48.3" y="27.2">GPIO2_5</text>
<text x="48.3" y="30">GPIO1_13</text>
<text x="80.6" y="30">GPIO1_12</text>
<text x="81.8" y="24.5">GPIO2_3</text>
<text x="81.8" y="27.2">GPIO2_4</text>
<text x="95.5" y="25.9">10</text>
<text x="95.5" y="28.6">12</text>
<text x="259.4" y="30">2</text>
<text x="259.4" y="27.2">3</text>
<text x="259.4" y="24.5">4</text>
<text x="275.8" y="29.7">A</text>
<text x="41.7" y="31.4">13</text>
<text x="41.7" y="34.1">15</text>
<text x="48.3" y="32.8">GPIO0_23/PWM2B</text>
<text x="48.3" y="35.5">GPIO1_15</text>
<text x="80.6" y="32.8">GPIO0_26</text>
<text x="80.6" y="35.5">GPIO1_14</text>
<text x="95.5" y="31.4">14</text>
<text x="95.5" y="34.1">16</text>
<text x="259.4" y="32.8">1</text>
<text x="41.7" y="36.9">17</text>
<text x="41.7" y="39.6">19</text>
<text x="48.3" y="38.3">GPIO0_27</text>
<text x="48.3" y="41">GPIO0_22/PWM2A</text>
<text x="80.6" y="41">GPIO1_31</text>
<text x="81.8" y="38.3">GPIO2_1</text>
<text x="95.5" y="36.9">18</text>
<text x="95.5" y="39.6">20</text>
<text x="41.7" y="42.4">21</text>
<text x="41.7" y="45.2">23</text>
<text x="41.7" y="47.9">25</text>
<text x="48.3" y="43.8">GPIO1_30</text>
<text x="48.3" y="46.5">GPIO1_4</text>
<text x="81.8" y="43.8">GPIO1_5</text>
<text x="81.8" y="46.5">GPIO1_1</text>
<text x="95.5" y="42.4">22</text>
<text x="95.5" y="45.2">24</text>
<text x="95.5" y="47.9">26</text>
<text x="41.7" y="50.7">27</text>
<text x="41.7" y="53.4">29</text>
<text x="48.3" y="49.3">GPIO1_0</text>
<text x="48.3" y="52.1">GPIO2_22</text>
<text x="80.6" y="49.3">GPIO1_29</text>
<text x="80.6" y="52.1">GPIO2_24</text>
<text x="95.5" y="50.7">28</text>
<text x="95.5" y="53.4">30</text>
<text x="41.7" y="56.2">31</text>
<text x="41.7" y="58.9">33</text>
<text x="48.3" y="54.8">GPIO2_23</text>
<text x="48.3" y="57.6">GPIO0_10</text>
<text x="80.6" y="54.8">GPIO2_25</text>
<text x="80.6" y="57.6">GPIO0_11</text>
<text x="95.5" y="56.2">32</text>
<text x="95.5" y="58.9">34</text>
<text x="41.7" y="61.7">35</text>
<text x="41.7" y="64.5">37</text>
<text x="48.3" y="60.3">GPIO0_9</text>
<text x="48.3" y="63.1">GPIO0_8</text>
<text x="48.3" y="65.8">GPIO2_14/S5_TX</text>
<text x="72.6" y="65.8">GPIO2_15/S5_RX</text>
<text x="80.6" y="60.3">GPIO2_17</text>
<text x="80.6" y="63.1">GPIO2_16</text>
<text x="95.5" y="61.7">36</text>
<text x="95.5" y="64.5">38</text>
<text x="259.4" y="65.8">2</text>
<text x="259.4" y="63.1">3</text>
<text x="259.4" y="60.3">4</text>
<text x="41.7" y="67.2">39</text>
<text x="41.7" y="70">41</text>
<text x="48.3" y="68.6">GPIO2_12</text>
<text x="48.3" y="71.4">GPIO2_10</text>
<text x="80.6" y="68.6">GPIO2_13</text>
<text x="80.6" y="71.4">GPIO2_11</text>
<text x="95.5" y="67.2">40</text>
<text x="95.5" y="70">42</text>
<text x="259.4" y="68.6">1</text>
<text x="41.7" y="72.8">43</text>
<text x="41.7" y="75.5">45</text>
<text x="48.3" y="74.1">GPIO2_8</text>
<text x="48.3" y="76.9">GPIO2_6</text>
<text x="80.6" y="76.9">GPIO2_27</text>
<text x="81.8" y="74.1">GPIO2_9</text>
<text x="95.5" y="72.8">44</text>
<text x="95.5" y="75.5">46</text>
<text x="19.4" y="81.4">B</text>
<text x="275.9" y="81.4">B</text>
<text x="43" y="86.5">1</text>
<text x="43" y="89.3">3</text>
<text x="48.3" y="87.9">GND</text>
<text x="86" y="87.9">GND</text>
<text x="95.5" y="86.5">2</text>
<text x="95.5" y="89.3">4</text>
<text x="259.4" y="87.9">2</text>
<text x="43" y="92.1">5</text>
<text x="43" y="94.8">7</text>
<text x="48.3" y="90.7">3.3V</text>
<text x="48.3" y="93.4">5V RAW</text>
<text x="81.9" y="93.4">5V RAW</text>
<text x="86.5" y="90.7">3.3V</text>
<text x="95.5" y="92.1">6</text>
<text x="95.5" y="94.8">8</text>
<text x="176.7" y="94.8">1</text>
<text x="198.9" y="94.8">3</text>
<text x="259.4" y="90.7">1</text>
<text x="41.7" y="100.3">11</text>
<text x="43" y="97.6">9</text>
<text x="48.3" y="96.2">5V</text>
<text x="48.3" y="99">NC</text>
<text x="48.3" y="101.7">GPIO0_30/S4_RX</text>
<text x="80.6" y="101.7">GPIO1_28</text>
<text x="87.9" y="99">NC</text>
<text x="88.3" y="96.2">5V</text>
<text x="95.5" y="97.6">10</text>
<text x="95.5" y="100.3">12</text>
<text x="123.2" y="99">1</text>
<text x="123.2" y="96.2">2</text>
<text x="182.1" y="96.2">IN</text>
<text x="185.7" y="99.5">GND</text>
<text x="189.7" y="96.2">OUT</text>
<text x="41.7" y="103.1">13</text>
<text x="41.7" y="105.8">15</text>
<text x="48.3" y="104.5">GPIO0_31/S4_TX</text>
<text x="48.3" y="107.2">GPIO1_16</text>
<text x="72.1" y="104.5">GPIO1_18/PWMA</text>
<text x="72.3" y="107.2">GPIO1_19/PWMB</text>
<text x="95.5" y="103.1">14</text>
<text x="95.5" y="105.8">16</text>
<text x="187.9" y="104.3" transform="rotate(-90 187.9 104.3)">2</text>
<text x="41.7" y="108.6">17</text>
<text x="41.7" y="111.4">19</text>
<text x="48.3" y="110">GPIO0_5</text>
<text x="48.3" y="112.7">GPIO0_13</text>
<text x="80.6" y="112.7">GPIO0_12</text>
<text x="81.8" y="110">GPIO0_4</text>
<text x="95.5" y="108.6">18</text>
<text x="95.5" y="111.4">20</text>
<text x="259.4" y="112.7">5</text>
<text x="259.4" y="110">6</text>
<text x="41.7" y="114.1">21</text>
<text x="41.7" y="116.9">23</text>
<text x="41.7" y="119.6">25</text>
<text x="48.3" y="115.5">GPIO0_3/S2_TX</text>
<text x="48.3" y="118.3">GPIO1_17</text>
<text x="72.7" y="118.3">GPIO0_15/S1_TX</text>
<text x="73.8" y="115.5">GPIO0_2/S2_RX</text>
<text x="95.5" y="114.1">22</text>
<text x="95.5" y="116.9">24</text>
<text x="95.5" y="119.6">26</text>
<text x="123.2" y="119.6">3</text>
<text x="123.2" y="116.9">4</text>
<text x="259.4" y="118.3">3</text>
<text x="259.4" y="115.5">4</text>
<text x="41.7" y="122.4">27</text>
<text x="41.7" y="125.2">29</text>
<text x="48.3" y="121">GPIO3_21</text>
<text x="48.3" y="123.8">GPIO3_19</text>
<text x="72.6" y="121">GPIO0_14/S1_RX</text>
<text x="80.6" y="123.8">GPIO3_17</text>
<text x="95.5" y="122.4">28</text>
<text x="95.5" y="125.2">30</text>
<text x="123.2" y="125.2">1</text>
<text x="123.2" y="122.4">2</text>
<text x="259.4" y="123.8">1</text>
<text x="259.4" y="121">2</text>
<text x="41.7" y="127.9">31</text>
<text x="41.7" y="130.7">33</text>
<text x="48.3" y="126.5">GPIO3_15</text>
<text x="48.3" y="129.3">GPIO3_14</text>
<text x="79.5" y="129.3">VDD_ADC</text>
<text x="80.6" y="126.5">GPIO3_16</text>
<text x="95.5" y="127.9">32</text>
<text x="95.5" y="130.7">34</text>
<text x="19.4" y="133.1">C</text>
<text x="41.7" y="133.4">35</text>
<text x="41.7" y="136.2">37</text>
<text x="48.3" y="132">AIN4</text>
<text x="48.3" y="134.8">AIN6</text>
<text x="48.3" y="137.6">AIN2</text>
<text x="79.5" y="132">GND_ADC</text>
<text x="85.7" y="134.8">AIN5</text>
<text x="85.7" y="137.6">AIN3</text>
<text x="95.5" y="133.4">36</text>
<text x="95.5" y="136.2">38</text>
<text x="191.9" y="132">1</text>
<text x="191.9" y="134.8">3</text>
<text x="191.9" y="137.6">4</text>
<text x="197.3" y="133.4">C1+</text>
<text x="197.3" y="136.2">C1-</text>
<text x="207.4" y="133.4">VDD</text>
<text x="207.6" y="136.2">VCC</text>
<text x="216.9" y="132">2</text>
<text x="216.9" y="134.8">16</text>
<text x="275.9" y="133.1">C</text>
<text x="41.7" y="138.9">39</text>
<text x="41.7" y="141.7">41</text>
<text x="48.3" y="140.3">AIN0</text>
<text x="48.3" y="143.1">GPIO0_20</text>
<text x="81.8" y="143.1">GPIO0_7</text>
<text x="85.7" y="140.3">AIN1</text>
<text x="95.5" y="138.9">40</text>
<text x="95.5" y="141.7">42</text>
<text x="191.9" y="140.3">5</text>
<text x="197.3" y="138.9">C2+</text>
<text x="197.3" y="141.7">C2-</text>
<text x="252.6" y="143.1">1</text>
<text x="41.7" y="144.5">43</text>
<text x="41.7" y="147.2">45</text>
<text x="48.3" y="145.8">GND</text>
<text x="48.3" y="148.6">GND</text>
<text x="86" y="145.8">GND</text>
<text x="86" y="148.6">GND</text>
<text x="95.5" y="144.5">44</text>
<text x="95.5" y="147.2">46</text>
<text x="190.7" y="148.6">10</text>
<text x="190.7" y="145.8">11</text>
<text x="197.3" y="150">T2IN</text>
<text x="197.3" y="147.2">T1IN</text>
<text x="204.9" y="150">T2OUT</text>
<text x="204.9" y="147.2">T1OUT</text>
<text x="216.9" y="148.6">7</text>
<text x="216.9" y="145.8">14</text>
<text x="252.6" y="148.6">2</text>
<text x="252.6" y="145.8">6</text>
<text x="266.5" y="148.6">11</text>
<text x="190.7" y="154.1">12</text>
<text x="197.3" y="155.5">R1OUT</text>
<text x="207.2" y="155.5">R1IN</text>
<text x="216.9" y="154.1">13</text>
<text x="252.6" y="154.1">3</text>
<text x="252.6" y="151.3">7</text>
<text x="266.5" y="154.1">10</text>
<text x="191.9" y="156.9">9</text>
<text x="197.3" y="158.2">R2OUT</text>
<text x="207.2" y="158.2">R2IN</text>
<text x="216.9" y="156.9">8</text>
<text x="252.6" y="159.6">4</text>
<text x="252.6" y="156.9">8</text>
<text x="190.7" y="162.4">15</text>
<text x="197.3" y="163.8">GND</text>
<text x="207.9" y="163.8">VEE</text>
<text x="216.9" y="162.4">6</text>
<text x="252.6" y="165.1">5</text>
<text x="252.6" y="162.4">9</text>
<text x="19.3" y="184.8">D</text>
<text x="178.8" y="183.1">Title</text>
<text x="275.8" y="184.8">D</text>
<text x="178.8" y="191.3">Size</text>
<text x="192.6" y="191.3">Number</text>
<text x="247.8" y="191.3">Revision</text>
<text x="180.2" y="195.5">A</text>
<text x="178.8" y="199.6">Date:</text>
<text x="178.8" y="202.4">File:</text>
<text x="191.2" y="199.6">12/03/2018</text>
<text x="191.2" y="202.4">E:\girassol\girassol.SchDoc</text>
<text x="234" y="199.6">Sheet</text>
<text x="234" y="202.4">Drawn By:</text>
<text x="242" y="199.6">of</text>
<text x="49.6" y="206.5">1</text>
<text x="115.1" y="206.5">2</text>
<text x="180.6" y="206.5">3</text>
<text x="246.1" y="206.5">4</text>
</g>
<g font-size="2.5" fill="#0e0e0e">
<text x="46.4" y="12.1">P8</text>
<text x="125" y="23.4">R01</text>
<text x="146" y="22.5">Q01</text>
<text x="191.2" y="23.4">R05</text>
<text x="212.2" y="22.5">Q03</text>
<text x="257.4" y="20.3">P01</text>
<text x="125" y="27.8">10k</text>
<text x="146" y="25.3">2N7002</text>
<text x="191.2" y="27.8">10k</text>
<text x="212.2" y="25.3">2N7002</text>
<text x="137.2" y="32.2">R02</text>
<text x="137.2" y="35">10k</text>
<text x="203.4" y="32.2">R06</text>
<text x="203.4" y="35">10k</text>
<text x="257.4" y="36.9">Molex_kk-4</text>
<text x="125" y="59.2">R03</text>
<text x="146" y="58.4">Q02</text>
<text x="191.2" y="59.2">R07</text>
<text x="212.2" y="58.4">Q04</text>
<text x="257.4" y="56.2">P02</text>
<text x="125" y="63.6">10k</text>
<text x="146" y="61.2">2N7002</text>
<text x="191.2" y="63.6">10k</text>
<text x="212.2" y="61.2">2N7002</text>
<text x="137.2" y="68.1">R04</text>
<text x="137.2" y="70.8">10k</text>
<text x="203.4" y="68.1">R08</text>
<text x="203.4" y="70.8">10k</text>
<text x="257.4" y="72.8">Molex_kk-4</text>
<text x="46.4" y="81">BBB_P8</text>
<text x="46.4" y="83.8">P9</text>
<text x="257.4" y="83.8">P03</text>
<text x="180.2" y="89.3">U02</text>
<text x="180.2" y="86.5">LM7815CT</text>
<text x="118.1" y="92.1">P05</text>
<text x="257.4" y="94.8">Molex_kk-2</text>
<text x="118.1" y="103.1">Molex_kk-2</text>
<text x="174.4" y="102.8">C05</text>
<text x="174.4" y="105.6">1 uF</text>
<text x="207.5" y="102.8">C06</text>
<text x="207.5" y="105.6">1 uF</text>
<text x="257.4" y="105.8">P04</text>
<text x="118.1" y="112.7">P06</text>
<text x="118.1" y="129.3">Molex_kk-4</text>
<text x="178.8" y="129.3">C01</text>
<text x="184.3" y="129.3">1uF</text>
<text x="195.4" y="129.3">U01</text>
<text x="223" y="129.3">C04</text>
<text x="228.5" y="129.3">1uF</text>
<text x="257.4" y="127.9">Molex_kk-6</text>
<text x="152.1" y="137.3">R09</text>
<text x="168.6" y="137.3">R10</text>
<text x="152.1" y="140">10k</text>
<text x="168.6" y="140">10k</text>
<text x="178.8" y="143.1">C02</text>
<text x="184.3" y="143.1">1uF</text>
<text x="255.8" y="140">J01</text>
<text x="46.4" y="152.7">BBB_P9</text>
<text x="156.2" y="150.2">Q05</text>
<text x="156.7" y="154.1">2N7002</text>
<text x="45.9" y="167.6">R13</text>
<text x="62.4" y="167.6">R14</text>
<text x="94.4" y="167.6">R15</text>
<text x="111" y="167.6">R16</text>
<text x="152.1" y="167.6">R11</text>
<text x="168.6" y="167.6">R12</text>
<text x="195.4" y="167.9">MAX232AEJE</text>
<text x="220.2" y="167.9">C03</text>
<text x="225.7" y="167.9">1uF</text>
<text x="45.9" y="170.4">10k</text>
<text x="62.4" y="170.4">10k</text>
<text x="94.4" y="170.4">10k</text>
<text x="111" y="170.4">10k</text>
<text x="152.1" y="170.4">10k</text>
<text x="168.6" y="170.4">10k</text>
<text x="255.8" y="170.9">D Connector 9</text>
<text x="36.8" y="183.1">C07</text>
<text x="36.8" y="185.8">10 nF</text>
<text x="50" y="180.6">Q07</text>
<text x="50" y="183.3">2N7002</text>
<text x="85" y="183.1">C08</text>
<text x="85" y="185.8">10 nF</text>
<text x="98.6" y="180.6">Q08</text>
<text x="98.6" y="183.3">2N7002</text>
<text x="156.2" y="180.6">Q06</text>
<text x="156.2" y="183.3">2N7002</text>
</g>
<g font-size="2.5" fill="#262626">
<text x="149.9" y="16.2">PULSES_AZ</text>
<text x="216.1" y="16.2">DIR_AZ</text>
<text x="114.3" y="25.6">P9.27</text>
<text x="180.5" y="25.6">P9.29</text>
<text x="235.4" y="27.2">PULSES_AZ</text>
<text x="240.9" y="30">DIR_AZ</text>
<text x="245.6" y="24.5">5V</text>
<text x="29.9" y="35.5">P8.15</text>
<text x="104.4" y="32.8">P8.14</text>
<text x="133.6" y="46.3">GND</text>
<text x="141.6" y="45.2">GND</text>
<text x="199.8" y="46.3">GND</text>
<text x="207.8" y="45.2">GND</text>
<text x="246.4" y="42.4">GND</text>
<text x="149.9" y="52.1">PULSES_ZE</text>
<text x="216.1" y="52.1">DIR_ZE</text>
<text x="114.3" y="61.4">P9.28</text>
<text x="180.5" y="61.4">P9.30</text>
<text x="235.4" y="63.1">PULSES_ZE</text>
<text x="240.9" y="65.8">DIR_ZE</text>
<text x="245.6" y="60.3">5V</text>
<text x="133.6" y="82.1">GND</text>
<text x="141.6" y="81">GND</text>
<text x="199.8" y="82.1">GND</text>
<text x="207.8" y="81">GND</text>
<text x="246.4" y="78.3">GND</text>
<text x="245.6" y="87.9">5V</text>
<text x="104.9" y="90.7">3V3</text>
<text x="104.9" y="93.4">5V</text>
<text x="135.2" y="96.2">10V-33V</text>
<text x="156.4" y="96.2">10V-33V</text>
<text x="211.1" y="96.2">15V</text>
<text x="249.2" y="97.6">GND</text>
<text x="129.2" y="105.8">GND</text>
<text x="29.9" y="112.7">P9.19</text>
<text x="104.4" y="112.7">P9.20</text>
<text x="244.3" y="110">3V3</text>
<text x="245.6" y="112.7">5V</text>
<text x="104.4" y="118.3">P9.24</text>
<text x="134.7" y="119.6">P8.15I</text>
<text x="135.2" y="116.9">5V</text>
<text x="169.2" y="116.9">GND</text>
<text x="185.8" y="116.9">GND</text>
<text x="202.3" y="116.9">GND</text>
<text x="243.6" y="118.3">P9.20</text>
<text x="243.6" y="115.5">P9.19</text>
<text x="29.9" y="123.8">P9.27</text>
<text x="104.4" y="121">P9.26</text>
<text x="104.4" y="123.8">P9.28</text>
<text x="134.7" y="122.4">P8.14I</text>
<text x="29.9" y="126.5">P9.29</text>
<text x="104.4" y="126.5">P9.30</text>
<text x="149.1" y="126.5">3V3</text>
<text x="156.3" y="126.5">3V3</text>
<text x="166.3" y="126.5">5V</text>
<text x="232.5" y="126.5">5V</text>
<text x="249.2" y="130.7">GND</text>
<text x="132" y="132">GND</text>
<text x="137.4" y="147.2">P9.24</text>
<text x="101.6" y="155.5">GND</text>
<text x="32.7" y="158.2">GND</text>
<text x="43.5" y="159.6">5V</text>
<text x="52.3" y="159.6">3V3</text>
<text x="59.5" y="159.6">3V3</text>
<text x="92.1" y="159.6">5V</text>
<text x="100.8" y="159.6">3V3</text>
<text x="108" y="159.6">3V3</text>
<text x="149.1" y="156.9">3V3</text>
<text x="156.3" y="156.9">3V3</text>
<text x="166.3" y="156.9">5V</text>
<text x="242.9" y="161">15V</text>
<text x="184.4" y="173.4">GND</text>
<text x="231.3" y="173.4">GND</text>
<text x="35.1" y="177.5">P8.15I</text>
<text x="65.7" y="177.5">P8.15</text>
<text x="83.7" y="177.5">P8.14I</text>
<text x="114.3" y="177.5">P8.14</text>
<text x="137.4" y="177.5">P9.26</text>
<text x="245.1" y="176.2">GND</text>
<text x="42.4" y="195.5">GND</text>
<text x="90.9" y="195.5">GND</text>
</g>
</svg>
